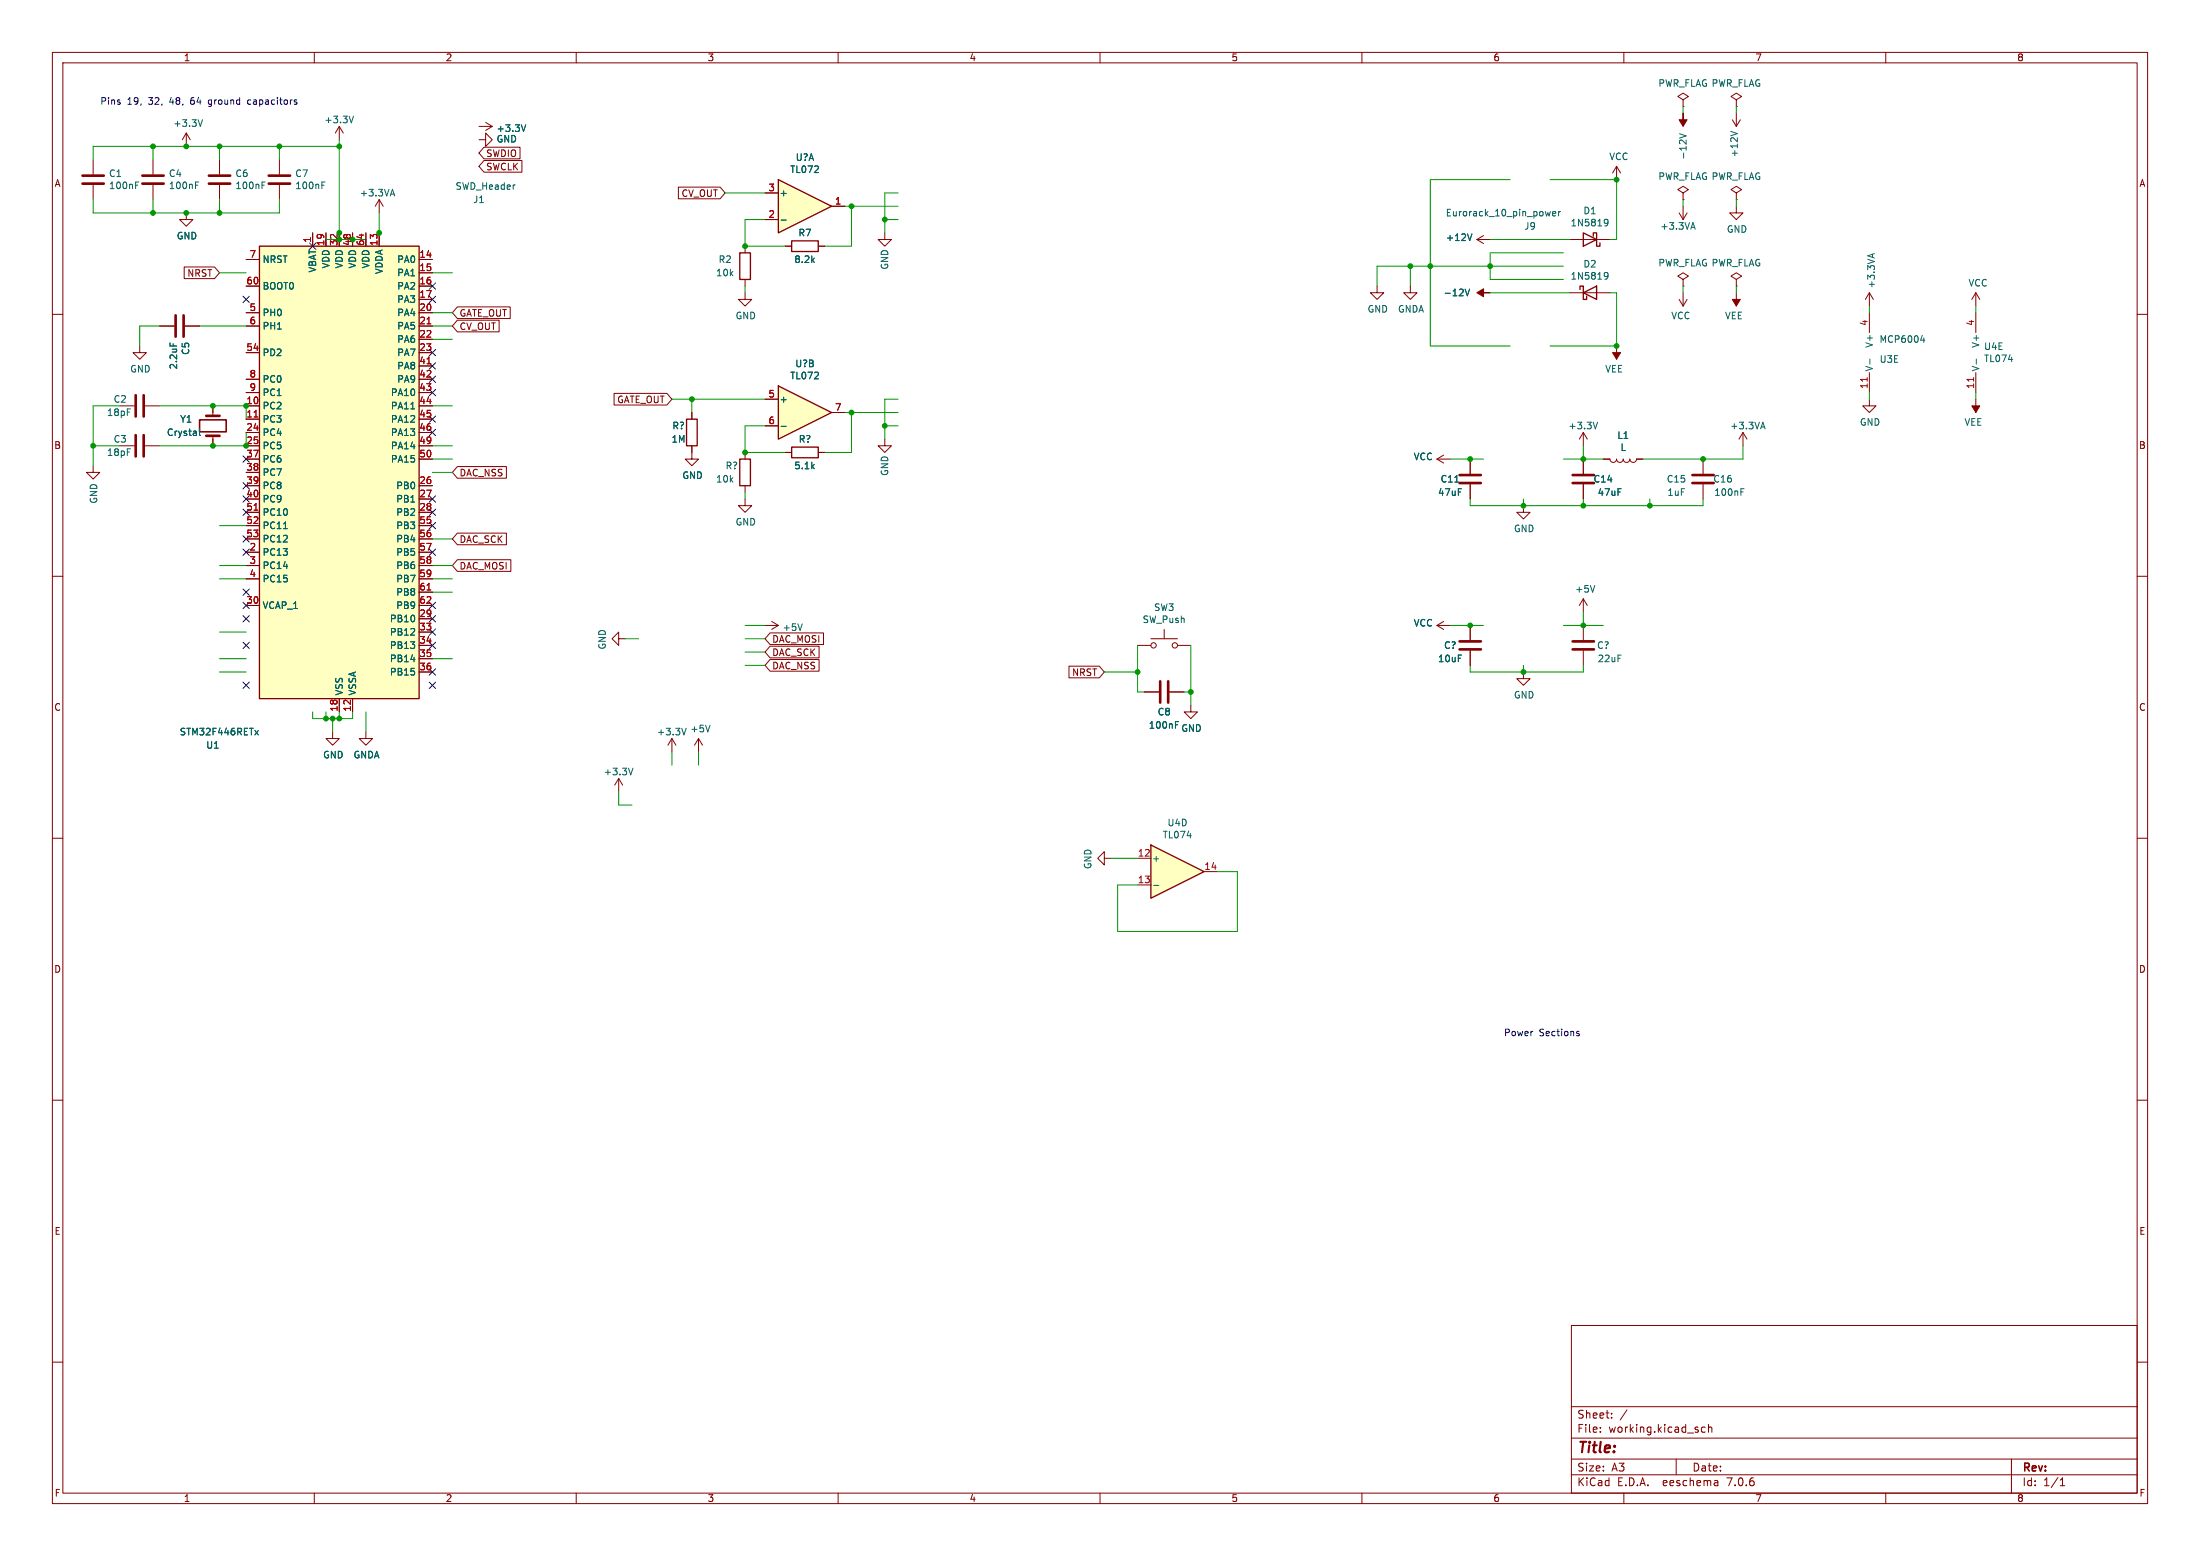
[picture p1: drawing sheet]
<svg xmlns="http://www.w3.org/2000/svg" width="420mm" height="297mm" viewBox="0 0 420 297" stroke-linecap="round" stroke-linejoin="round" font-family="sans-serif">
<g fill="none" stroke="#840000" stroke-width=".19">
<path d="M10 10h400v277h-400zM12 12h396v273h-396zM60 10v2M110 10v2M160 10v2M210 10v2M260 10v2M310 10v2M360 10v2M29.2 30.5v2.8M29.2 35.3v2.8M64.8 24.1l-.8 1.3"/>
<path d="M64.8 24.1v2.6M64.8 24.1l.7 1.3M72.4 38.1l-.8 1.3M72.4 38.1v2.5M72.4 38.1l.8 1.3M91.4 26.7h1.3v-1.3l1.3 1.3-1.3 1.2v-1.2M91.4 24.1h2.6M92.7 23.4l1.3 .7M94 24.1l-1.3 .8M10 60h2M35.6 40.6v1.3h1.2l-1.2 1.3-1.3-1.3h1.3M47 49.5h2.5"/>
<path d="M47 54.6h2.5M47 59.7h2.5M59.7 44.5v2.5M62.2 44.5v2.5M64.8 44.5v2.5M67.3 44.5v2.5M69.8 44.5v2.5M72.4 44.5v2.5M80 49.5h2.5M80 52.1h2.5M80 54.6h2.5M80 57.2h2.5"/>
<path d="M80 59.7h2.5M149.9 47h1.2M156.2 47h1.3M356.9 55.9v2.5M356.9 59.7v3.8M356.9 55.9l-.8 1.3M356.9 55.9l.7 1.3M408 60h2M22.9 77.5h2.8M27.7 77.5h2.8M40.6 77.5v1.9M47 77.5h2.5"/>
<path d="M47 62.2h2.5M47 67.3h2.5M47 72.4h2.5M47 74.9h2.5M80 77.5h2.5M80 62.2h2.5M80 64.8h2.5M80 67.3h2.5M80 69.9h2.5M80 72.4h2.5M80 74.9h2.5M132.1 78.7v1.3"/>
<path d="M308.6 66v2.6M356.9 76.2v1.3h1.2l-1.2 1.2-1.3-1.2h1.3M356.9 71.1v3.8M377.2 76.2v2.5M17.8 88.9v1.3h1.2l-1.2 1.2-1.3-1.2h1.3M22.9 85.1h2.8M27.7 85.1h2.8M40.6 83.2v1.9M47 80h2.5M47 82.6h2.5M47 85.1h2.5M47 92.7h2.5"/>
<path d="M47 95.3h2.5M47 97.8h2.5M47 87.6h2.5M47 90.2h2.5M80 80h2.5M80 82.6h2.5M80 85.1h2.5M80 92.7h2.5M80 95.3h2.5M80 97.8h2.5M80 87.6h2.5M132.1 85.1v1.3"/>
<path d="M142.2 86.4v1.2M142.2 92.7v1.3M149.9 86.4h1.2M156.2 86.4h1.3M302.3 82.6l-.8 1.2M302.3 82.6v2.5M302.3 82.6l.7 1.2M325.1 87.6v2.8M325.1 92.5v2.8M332.7 82.6l-.7 1.2M332.7 82.6v2.5M332.7 82.6l.8 1.2"/>
<path d="M10 110h2M47 105.4h2.5M47 108h2.5M47 115.6h2.5M47 110.5h2.5M47 100.3h2.5M47 102.9h2.5M80 105.4h2.5M80 118.1h2.5M80 108h2.5M80 115.6h2.5M80 110.5h2.5"/>
<path d="M80 100.3h2.5M80 102.9h2.5M80 113h2.5M146 119.4h2.6M147.3 118.6l1.3 .8M148.6 119.4l-1.3 .7M274.3 119.4h2.6M274.3 119.4l1.3 .7M275.6 118.6l-1.3 .8M280.7 119.4v2.8M408 110h2M64.8 133.4v2.5"/>
<path d="M67.3 133.4v2.5M80 120.7h2.5M80 123.2h2.5M80 125.7h2.5M80 128.3h2.5M227.3 134.6v1.3h1.3l-1.3 1.3-1.2-1.3h1.2M280.7 124.2v2.8M10 160h2M128.3 141l-.8 1.2M128.3 141v2.5M128.3 141l.7 1.2M133.3 141l-.7 1.2"/>
<path d="M133.3 141v2.5M133.3 141l.8 1.2M408 160h2M10 210h2M408 210h2M10 260h2M300 253h108v32h-108zM408 260h2M300 278.5h108M300 274.5h108M300 268.5h108M305.5 273.2v.2"/>
<path d="M305.5 272.5v.1M307.7 270.5v.2M307.7 269.8v.1M310.6 269.1l-1.3 1.9M320 278.5v3M325.5 272.5l-.4-.1-.3 .3 .1 .6h.6M326.2 272.5l.2-.1 .3 .1 .1 .9M326.2 271.9v1.5M384 278.5v6.5M60 285v2M110 285v2M160 285v2"/>
<path d="M210 285v2M260 285v2M300 281.5h108M310 285v2M327.9 282.7v.9M327.9 283.5l-.1 .1M327.9 282.9l-.1 .1M360 285v2M393.3 283.6h.9M393.3 282.5l.4-.4v1.5"/>
</g>
<g fill="none" stroke="#006464" stroke-width=".19">
<path d="M37.3 35.3h.4M37.3 34.7h.6M67.5 22.2l-.4 1.2M74.6 37h.6M74.9 36.1l.4 1.3M100.4 23.8l-.5 1.3M357.5 48.5v.6M357.8 48.4l-1.2 .4M78.4 78h.8M357 68.5v1M366.7 64.9h.8M367.3 64.5v.8"/>
<path d="M38.1 81.9v1l.2 .2M305 80.6l-.4 1.3M332.3 93.9h.5M332.3 93.3h.7M336.2 81.5h.6M336.5 80.6l.5 1.3M54.1 100.9h.8M153.2 119.1l-.5 1.2M48.7 139.4l.6 .9M49.3 139.4l-.6 .9M131 139l-.4 1.3M135.5 138.4l-.4 1.3"/>
</g>
<path d="M49.5 47h30.5v86.4h-30.5zM151.1 46h5.1v2h-5.1zM131.1 80h2v5.1h-2zM141.2 87.6h2.1v5.1h-2.1zM151.1 85.3h5.1v2.1h-5.1z" fill="none" stroke="#840000" stroke-width=".25"/>
<path d="M27.2 35.1h4M27.2 33.5h4M25.9 75.4v4.1M27.4 75.4v4.1M39.4 79.4h2.5M25.9 83.1v4M27.4 83.1v4M39.4 83.2h2.5M323.1 92.2h4.1M323.1 90.7h4.1M278.6 124h4.1M278.6 122.4h4.1" fill="none" stroke="#840000" stroke-width=".51"/>
<g fill="#840000" stroke="#840000" stroke-width=".19">
<path d="M307.8 67.3h1.6l-.8 1.3z"/>
<path d="M376.4 77.5h1.6l-.8 1.2z"/>
</g>
<path d="M49.5 47h30.5v86.4h-30.5z" fill="#ffffc2" stroke="#ffffc2" stroke-width=".19"/>
<path d="M48.5 79.6h.7M81.5 61.8h.7M81.5 69.4h.7M356.5 72.1v.7M48.5 97.4h.7M81.5 112.6h.7" fill="none" stroke="#a90000" stroke-width=".19"/>
<path d="M38.1 80.1h5.1v2.3h-5.1z" fill="none" stroke="#840000" stroke-width=".3"/>
<path d="M148.6 73.7l10.1 5-10.1 5.1z" fill="#ffffc2"/>
<path d="M148.6 73.7l10.1 5-10.1 5.1z" fill="none" stroke="#840000" stroke-width=".25"/>
<path d="M17.8 30.5v2.8M17.8 35.3v2.8M168.9 44.5v1.2h-1.3l1.3 1.3 1.3-1.3h-1.3M377.2 55.9l-.8 1.3M377.2 55.9v2.5M377.2 55.9l.8 1.3M146 76.2h2.6M158.7 78.7h2.6M146 81.3h2.6" fill="none" stroke="#840000" stroke-width=".19"/>
<path d="M25.9 35.3h.4M25.9 34.7h.6M149.1 81.4h1" fill="none" stroke="#006464" stroke-width=".19"/>
<path d="M15.7 35.1h4.1M15.7 33.5h4.1" fill="none" stroke="#840000" stroke-width=".51"/>
<path d="M219.7 161.3l10.2 5.1-10.2 5.1z" fill="#ffffc2"/>
<path d="M141.2 48.3h2.1v5h-2.1zM219.7 161.3l10.2 5.1-10.2 5.1z" fill="none" stroke="#840000" stroke-width=".25"/>
<g fill="none" stroke="#840000" stroke-width=".19">
<path d="M142.2 55.9v1.3h1.3l-1.3 1.2-1.2-1.2h1.2M142.2 47v1.3M142.2 53.3v1.3M26.7 66v1.3h1.2l-1.2 1.3-1.3-1.3h1.3M30.5 62.2h2.8M35.3 62.2h2.8M132.1 86.4v1.2h1.2l-1.2 1.3-1.3-1.3h1.3M142.2 95.3v1.2h1.3l-1.3 1.3-1.2-1.3h1.2M274.3 87.6l1.3 .8M274.3 87.6h2.6M275.6 86.9l-1.3 .7M290.8 96.5v1.3h1.3l-1.3 1.3-1.2-1.3h1.2"/>
<path d="M302.3 87.6v2.8M302.3 92.5v2.8M302.3 114.3l-.8 1.3M302.3 114.3v2.5M302.3 119.4v2.8M302.3 114.3l.7 1.3M63.5 139.7v1.3h1.3l-1.3 1.2-1.3-1.2h1.3M69.8 139.7v1.3h1.3l-1.3 1.2-1.2-1.2h1.2M302.3 124.2v2.8M210.8 163.8v-1.2l-1.3 1.2 1.3 1.3v-1.3h1.3M217.2 163.8h2.5M217.2 168.9h2.5"/>
<path d="M229.9 166.4h2.5"/>
</g>
<path d="M32.5 65.4v.6M304.5 111.8l-.5 1.2M220.2 169h1" fill="none" stroke="#006464" stroke-width=".19"/>
<path d="M33.5 60.2v4.1M35.1 60.2v4.1M300.2 92.2h4.1M300.2 90.7h4.1M300.2 124h4.1M300.2 122.4h4.1" fill="none" stroke="#840000" stroke-width=".51"/>
<path d="M148.6 34.3l10.1 5.1-10.1 5.1z" fill="#ffffc2"/>
<path d="M148.6 34.3l10.1 5.1-10.1 5.1zM301.6 55.2v-.6h.7v2.6h.6v-.7M302.3 55.9l2.5-1.3v2.6zM302.3 44.5l2.5 1.2-2.5 1.3zM304.2 45.1v-.6h.6v2.5h.6v-.6" fill="none" stroke="#840000" stroke-width=".25"/>
<g fill="none" stroke="#840000" stroke-width=".19">
<path d="M321.3 19.1l1-.7-1-.6-1 .6 1 .7v1.2M331.5 19.1l1-.7-1-.6-1 .6 1 .7v1.2M35.6 25.4l-.8 1.3M35.6 25.4v2.5M35.6 25.4l.7 1.3M41.9 30.5v2.8M41.9 35.3v2.8M53.3 30.5v2.8M53.3 35.3v2.8M92.4 28.1h6.9v2.2h-6.9l-1-1.1zM92.4 30.6h7.2v2.3h-7.2l-1-1.1zM129.5 35.7h8l.9 1.1-.9 1.1h-8z"/>
<path d="M146 36.8h2.6M158.7 39.4h2.6M308.6 31.8l-.8 1.2M308.6 31.8v2.5M308.6 31.8l.8 1.2M321.3 20.3h.1M321.3 36.8l1-.6-1-.6-1 .6 1 .6v1.3M321.3 38.1h.1M321.3 39.4v2.5M330.7 22.9l.8 1.2M331.5 20.3h.1M331.5 39.4v1.2h1.2l-1.2 1.3-1.3-1.3h1.3"/>
<path d="M331.5 36.8l1-.6-1-.6-1 .6 1 .6v1.3M331.5 38.1h.1M331.5 21.6v2.5M332.2 22.9l-.7 1.2M35.2 51h5.8l.9 1.1-.9 1.1h-5.8zM47 49.5h2.5M47 54.6h2.5M47 59.7h2.5M59.7 44.5v2.5M62.2 44.5v2.5M64.8 44.5v2.5M67.3 44.5v2.5"/>
<path d="M69.8 44.5v2.5M72.4 44.5v2.5M80 49.5h2.5M80 52.1h2.5M80 54.6h2.5M80 57.2h2.5M80 59.7h2.5M87.3 58.6h10.1v2.2h-10.1l-.9-1.1zM146 41.9h2.6M149.9 47h1.2M156.2 47h1.3M262.9 54.6v1.3h1.3l-1.3 1.3-1.3-1.3h1.3"/>
<path d="M269.2 54.6v1.3h1.3l-1.3 1.3-1.2-1.3h1.2M281.9 45.7h2.6M281.9 45.7l1.3 .8M283.2 45l-1.3 .7M299.7 55.9h7.6M299.7 45.7h7.6M320.5 57.2l.8 1.2M320.5 40.6l.8 1.3M321.3 53.3l1-.6-1-.6-1 .6 1 .6v1.3M321.3 54.6h.1M321.3 55.9v2.5M322.1 57.2l-.8 1.2"/>
<path d="M322.1 40.6l-.8 1.3M331.5 53.3l1-.6-1-.6-1 .6 1 .6v1.3M331.5 54.6h.1M331.5 55.9v2.5M377.2 59.7v3.8M30.5 62.2h2.8M35.3 62.2h2.8M40.6 77.5v1.2M47 62.2h2.5M47 77.5h2.5M47 67.3h2.5M47 72.4h2.5"/>
<path d="M47 74.9h2.5M80 62.2h2.5M80 77.5h2.5M80 64.8h2.5M80 67.3h2.5M80 69.9h2.5M80 72.4h2.5M80 74.9h2.5M87.3 61.1h8v2.2h-8l-.9-1.1zM117.2 75.1h10.1l1 1.1-1 1.1h-10.1zM132.1 78.7v1.3M146 76.2h2.6"/>
<path d="M158.7 78.7h2.6M377.2 71.1v3.8M40.6 83.8v1.3M47 87.6h2.5M47 80h2.5M47 82.6h2.5M47 85.1h2.5M47 92.7h2.5M47 95.3h2.5M47 97.8h2.5M47 90.2h2.5M80 87.6h2.5"/>
<path d="M80 80h2.5M80 82.6h2.5M80 85.1h2.5M80 92.7h2.5M80 95.3h2.5M80 97.8h2.5M87.3 89.1h9.4v2.2h-9.4l-.9-1.1zM132.1 85.1v1.3M146 81.3h2.6M149.9 86.4h1.2M156.2 86.4h1.3M168.9 83.8v1.3h-1.3l1.3 1.3 1.3-1.3h-1.3"/>
<path d="M280.7 87.6v2.8M280.7 92.5v2.8M302.3 87.6v2.8M302.3 92.5v2.8M306.1 87.6h1.2a.64 .64 0 0 0 .7 .7 .64 .64 0 0 0 .6-.7 .64 .64 0 0 0 .6 .7 .64 .64 0 0 0 .7-.7 .64 .64 0 0 0 .6 .7 .64 .64 0 0 0 .6-.7 .64 .64 0 0 0 .7 .7 .64 .64 0 0 0 .6-.7h1.3M47 105.4h2.5M47 108h2.5M47 115.6h2.5M47 110.5h2.5M47 100.3h2.5M47 102.9h2.5M80 105.4h2.5"/>
<path d="M80 118.1h2.5M80 108h2.5M80 115.6h2.5M80 110.5h2.5M80 100.3h2.5M80 102.9h2.5M80 113h2.5M87.3 106.8h10.2v2.3h-10.2l-.9-1.1zM87.3 101.8h9.4v2.2h-9.4l-.9-1.1zM280.7 119.4v2.8M64.8 133.4v2.5M67.3 133.4v2.5"/>
<path d="M80 123.2h2.5M80 120.7h2.5M80 125.7h2.5M80 128.3h2.5M118.1 121.9v-1.2l-1.3 1.2 1.3 1.3v-1.3h1.3M147 120.8h10.2v2.2h-10.2l-1-1.1zM147 123.3h9.4v2.3h-9.4l-1-1.1zM147 125.9h9.4v2.2h-9.4l-1-1.1zM204.1 127.2h5.8l.9 1.1-.9 1.1h-5.8zM217.2 123.2h2.5M218.4 132.1h2.8M219.7 121.9h5.1"/>
<path d="M222.2 120.1v1.8M223.3 132.1h2.8M224.8 123.2h2.5M280.7 124.2v2.8M290.8 128.3v1.2h1.3l-1.3 1.3-1.2-1.3h1.2M118.1 148.6l-.8 1.3M118.1 148.6v2.5M118.1 148.6l.8 1.3"/>
<circle cx="220.2" cy="123.2" r=".51"/>
<circle cx="224.3" cy="123.2" r=".51"/>
</g>
<g fill="none" stroke="#006464" stroke-width=".19">
<path d="M38.7 22.9l-.5 1.2M50 35.3h.4M50 34.7h.6M61.5 35.3h.4M61.5 34.7h.6M100.4 23.8l-.5 1.3M320.6 25.5l1.3 .4-1.3 .5M330.4 25.1l1.3 .4M149.1 42h1M279.7 55.2l.4 1.3 .4-1.3M281 44.6l-.4 1.3M296 40.4l-.3 .8-.2-.6"/>
<path d="M296.4 40.8l.6-.1-.1-.3h-.3l-.2 .2 .1 .6h.4M297.5 40.4v.8M297.9 40.4l-.4 .2M306.4 52.1l.3-.1 .3 .3-.1 .7-.2 .2-.3 .1M306.4 41.9h.3l.3 .2-.1 .7-.2 .3h-.3M307 52.6l-.3 .2-.3-.1M307 42.4l-.3 .2h-.3M322.9 43.4h.6M323.2 42.5l.4 1.3M32.5 65.4v.6M78.4 78h.8M377.3 68.5v1"/>
<path d="M38.1 81.9v1l.2 .2M149.1 81.4h1M277.7 92h.8M54.1 100.9h.8M48.7 139.4l.6 .9M49.3 139.4l-.6 .9M224.4 138.3h.4M224.4 137.7h.6M120.8 146.6l-.4 1.3"/>
</g>
<path d="M39.9 35.1h4M39.9 33.5h4M51.3 35.1h4.1M51.3 33.5h4.1M278.6 92.2h4.1M278.6 90.7h4.1M221.5 130v4.1M223 130v4.1" fill="none" stroke="#840000" stroke-width=".51"/>
<path d="M48.5 79.6h.7M81.5 61.8h.7M81.5 69.4h.7M376.8 72.1v.7M48.5 97.4h.7M81.5 112.6h.7" fill="none" stroke="#a90000" stroke-width=".19"/>
<g fill="#840000" stroke="#840000" stroke-width=".19">
<path d="M330.7 57.2h1.5l-.7 1.2z"/>
<path d="M281.9 55.9l1.3-.8v.8h1.3h-1.3v.7z"/>
<path d="M321.3 21.6v1.3h.8l-.8 1.2-.8-1.2h.8z"/>
</g>
<path d="M40 19.1l-.2 .2v.4l.2 .2M47.8 19.1h-.3l-.2 .2v.5l.5 .1M39.8 20.3h.2M301.2 197.3h.3v.2l-.2 .2h-.2M301.2 196.9h.3" fill="none" stroke="#0000c2" stroke-width=".19"/>
<g fill="none" stroke="#009600" stroke-width=".19">
<path d="M17.8 38.1v2.5h35.5v-2.5M29.2 27.9v2.6M29.2 38.1v2.5M41.9 27.9v2.6M41.9 38.1v2.5M53.3 27.9v2.6M64.8 26.7v19M64.8 27.9h-47v2.6M138.4 36.8h7.6M161.3 39.4h10.1M162.6 39.4v7.6h-5.1M171.4 36.8h-2.5v7.7"/>
<path d="M288.3 34.3h-15.3v31.7h15.3M295.9 34.3h12.7v11.4h-1.3M321.3 20.3v1.3M321.3 38.1v1.3M331.5 20.3v1.3M331.5 38.1v1.3M41.9 52.1h5.1M62.2 45.7h7.6M72.4 40.6v6.4M82.5 52.1h3.9M82.5 59.7h3.9M142.2 54.6v1.3"/>
<path d="M146 41.9h-3.8v5.1h7.7M168.9 41.9h2.5M269.2 50.8v3.8M284.5 45.7h15.2M284.5 55.9h15.2M298.4 48.3h-13.9v5h13.9M298.4 50.8h-35.5v3.8M307.3 55.9h1.3v10.1h-12.7M321.3 54.6v1.3M331.5 54.6v1.3M356.9 58.4v1.3M377.2 58.4v1.3"/>
<path d="M22.9 77.5h-5.1v11.4M30.5 62.2h-3.8v3.8M30.5 77.5h16.5v2.5M38.1 62.2h8.9M82.5 62.2h3.9M82.5 77.5h3.9M82.5 64.8h3.9M128.3 76.2h17.7M132.1 76.2v2.5M161.3 78.7h10.1M162.6 78.7v7.7h-5.1M171.4 76.2h-2.5v7.6"/>
<path d="M356.9 74.9v1.3M377.2 74.9v1.3M17.8 85.1h5.1M47 82.6v2.5h-16.5M82.5 85.1h3.9M82.5 90.2h3.9M82.5 87.6h3.9M142.2 94v1.3M146 81.3h-3.8v5.1h7.7M168.9 81.3h2.5M276.9 87.6h6.3M280.7 95.3v1.2h44.4v-1.2"/>
<path d="M290.8 95.3v1.2M298.4 87.6h7.7M302.3 85.1v2.5M302.3 95.3v1.2M315 95.3v1.2M332.7 85.1v2.5h-19M41.9 108h5.1M41.9 110.5h5.1M41.9 100.3h5.1M82.5 108h3.9M82.5 110.5h3.9M82.5 113h3.9"/>
<path d="M82.5 102.9h3.9M142.2 119.4h3.8M276.9 119.4h6.3M298.4 119.4h7.7M302.3 116.8v2.6M41.9 128.3h5.1M41.9 120.7h5.1M41.9 125.7h5.1M59.7 135.9v1.3h7.6v-1.3M62.2 135.9v1.3M63.5 137.2v2.5M64.8 135.9v1.3"/>
<path d="M69.8 135.9v3.8M82.5 125.7h3.9M119.4 121.9h2.5M142.2 121.9h3.8M142.2 124.5h3.8M142.2 127h3.8M210.8 128.3h6.4M217.2 123.2v8.9h1.2M226.1 132.1h1.2M227.3 123.2v11.4M280.7 127v1.3h21.6v-1.3M290.8 127v1.3"/>
<path d="M118.1 151.1v2.6h2.5M128.3 143.5v2.6M133.3 143.5v2.6M212.1 163.8h5.1M232.4 166.4h3.8v11.4h-22.8v-8.9h3.8"/>
</g>
<g fill="none" stroke="#000084" stroke-width=".19">
<path d="M46.4 56.5l1.2 1.3M47.6 56.5l-1.2 1.3M59.1 46.4l1.2 1.2M60.3 46.4l-1.2 1.2M81.9 56.5l1.3 1.3M81.9 54l1.3 1.2M83.2 56.5l-1.3 1.3M83.2 54l-1.3 1.2M81.9 66.7l1.3 1.2M81.9 69.2l1.3 1.3M81.9 74.3l1.3 1.2M81.9 79.4l1.3 1.2"/>
<path d="M81.9 71.8l1.3 1.2M83.2 69.2l-1.3 1.3M83.2 66.7l-1.3 1.2M83.2 74.3l-1.3 1.2M83.2 79.4l-1.3 1.2M83.2 71.8l-1.3 1.2M46.4 94.6l1.2 1.3M46.4 92.1l1.2 1.2M46.4 97.2l1.2 1.2M46.4 87l1.2 1.2M47.6 94.6l-1.2 1.3M47.6 92.1l-1.2 1.2"/>
<path d="M47.6 97.2l-1.2 1.2M47.6 87l-1.2 1.2M81.9 99.7l1.3 1.2M81.9 97.2l1.3 1.2M81.9 94.6l1.3 1.3M81.9 81.9l1.3 1.3M83.2 99.7l-1.3 1.2M83.2 94.6l-1.3 1.3M83.2 97.2l-1.3 1.2M83.2 81.9l-1.3 1.3M46.4 104.8l1.2 1.2M46.4 102.3l1.2 1.2"/>
<path d="M46.4 117.5l1.2 1.2M46.4 115l1.2 1.2M46.4 112.4l1.2 1.2M47.6 104.8l-1.2 1.2M47.6 102.3l-1.2 1.2M47.6 117.5l-1.2 1.2M47.6 115l-1.2 1.2M47.6 112.4l-1.2 1.2M81.9 115l1.3 1.2M81.9 104.8l1.3 1.2M81.9 117.5l1.3 1.2M83.2 115l-1.3 1.2"/>
<path d="M83.2 104.8l-1.3 1.2M83.2 117.5l-1.3 1.2M46.4 122.6l1.2 1.2M46.4 130.2l1.2 1.2M47.6 122.6l-1.2 1.2M47.6 130.2l-1.2 1.2M81.9 122.6l1.3 1.2M81.9 120l1.3 1.3M81.9 130.2l1.3 1.2M81.9 127.7l1.3 1.2M83.2 122.6l-1.3 1.2M83.2 120l-1.3 1.3"/>
<path d="M83.2 130.2l-1.3 1.2M83.2 127.7l-1.3 1.2"/>
</g>
<g fill="#009600" stroke="#009600" stroke-width=".19">
<circle cx="72.4" cy="44.5" r=".46"/>
<circle cx="53.3" cy="27.9" r=".46"/>
<circle cx="64.8" cy="27.9" r=".46"/>
<circle cx="67.3" cy="45.7" r=".46"/>
<circle cx="64.8" cy="44.5" r=".46"/>
<circle cx="64.8" cy="45.7" r=".46"/>
<circle cx="47" cy="77.5" r=".46"/>
<circle cx="47" cy="85.1" r=".46"/>
<circle cx="40.6" cy="85.1" r=".46"/>
<circle cx="17.8" cy="85.1" r=".46"/>
<circle cx="62.2" cy="137.2" r=".46"/>
<circle cx="63.5" cy="137.2" r=".46"/>
<circle cx="64.8" cy="137.2" r=".46"/>
<circle cx="35.6" cy="40.6" r=".46"/>
<circle cx="35.6" cy="27.9" r=".46"/>
<circle cx="41.9" cy="27.9" r=".46"/>
<circle cx="29.2" cy="40.6" r=".46"/>
<circle cx="40.6" cy="77.5" r=".46"/>
<circle cx="29.2" cy="27.9" r=".46"/>
<circle cx="41.9" cy="40.6" r=".46"/>
<circle cx="168.9" cy="41.9" r=".46"/>
<circle cx="142.2" cy="47" r=".46"/>
<circle cx="162.6" cy="39.4" r=".46"/>
<circle cx="132.1" cy="76.2" r=".46"/>
<circle cx="168.9" cy="81.3" r=".46"/>
<circle cx="162.6" cy="78.7" r=".46"/>
<circle cx="142.2" cy="86.4" r=".46"/>
<circle cx="290.8" cy="128.3" r=".46"/>
<circle cx="280.7" cy="119.4" r=".46"/>
<circle cx="290.8" cy="96.5" r=".46"/>
<circle cx="302.3" cy="119.4" r=".46"/>
<circle cx="280.7" cy="87.6" r=".46"/>
<circle cx="273" cy="50.8" r=".46"/>
<circle cx="284.5" cy="50.8" r=".46"/>
<circle cx="227.3" cy="132.1" r=".46"/>
<circle cx="269.2" cy="50.8" r=".46"/>
<circle cx="217.2" cy="128.3" r=".46"/>
<circle cx="308.6" cy="66" r=".46"/>
<circle cx="308.6" cy="34.3" r=".46"/>
<circle cx="302.3" cy="87.6" r=".46"/>
<circle cx="315" cy="96.5" r=".46"/>
<circle cx="302.3" cy="96.5" r=".46"/>
<circle cx="325.1" cy="87.6" r=".46"/>
</g>
<text font-size="2.8" fill="#840000" x="301" y="277.9">Title:</text>
<g font-size="2.1" fill="#840000">
<text x="301" y="273.7">File:</text>
<text x="301" y="271">Sheet:</text>
<text x="307.1" y="273.7">working.kicad_sch</text>
<text x="301" y="281.1">Size:</text>
<text x="307.6" y="281.1">A3</text>
<text x="323" y="281.1">Date:</text>
<text x="386" y="281.3">Rev:</text>
<text x="301" y="283.9">KiCad</text>
<text x="308.7" y="283.9">E.D.A.</text>
<text x="317.6" y="283.9">eeschema</text>
<text x="330" y="283.9">7.0.6</text>
<text x="386" y="283.9">Id:</text>
<text x="390.1" y="283.9">1/1</text>
</g>
<g font-size="1.8" fill="#840000">
<text x="35" y="11.9">1</text>
<text x="85" y="11.9">2</text>
<text x="135" y="11.9">3</text>
<text x="185" y="11.9">4</text>
<text x="235" y="11.9">5</text>
<text x="285" y="11.9">6</text>
<text x="335" y="11.9">7</text>
<text x="385" y="11.9">8</text>
<text x="10.3" y="35.9">A</text>
<text x="92.7" y="30.2">SWDIO</text>
<text x="92.7" y="32.7">SWCLK</text>
<text x="408.3" y="35.9">A</text>
<text x="130" y="37.8">CV_OUT</text>
<text x="35.7" y="53">NRST</text>
<text x="87.6" y="63.2">CV_OUT</text>
<text x="87.6" y="60.6">GATE_OUT</text>
<text x="117.7" y="77.2">GATE_OUT</text>
<text x="10.3" y="85.9">B</text>
<text x="408.2" y="85.9">B</text>
<text x="87.6" y="91.1">DAC_NSS</text>
<text x="87.6" y="103.8">DAC_SCK</text>
<text x="87.6" y="108.9">DAC_MOSI</text>
<text x="147.3" y="122.9">DAC_MOSI</text>
<text x="147.3" y="125.4">DAC_SCK</text>
<text x="147.3" y="128">DAC_NSS</text>
<text x="204.6" y="129.2">NRST</text>
<text x="10.3" y="135.9">C</text>
<text x="408.2" y="135.9">C</text>
<text x="10.3" y="185.9">D</text>
<text x="408.2" y="185.9">D</text>
<text x="10.3" y="235.9">E</text>
<text x="408.3" y="235.9">E</text>
<text x="10.3" y="285.9">F</text>
<text x="35" y="286.9">1</text>
<text x="85" y="286.9">2</text>
<text x="135" y="286.9">3</text>
<text x="185" y="286.9">4</text>
<text x="235" y="286.9">5</text>
<text x="285" y="286.9">6</text>
<text x="335" y="286.9">7</text>
<text x="385" y="286.9">8</text>
<text x="408.3" y="285.9">F</text>
</g>
<g font-size="1.8" fill="#006464">
<text x="316.5" y="16.8">PWR_FLAG PWR_FLAG</text>
<text x="61.8" y="23.7">+3.3V</text>
<text x="33" y="24.4">+3.3V</text>
<text x="94.7" y="27.4">GND</text>
<text x="94.7" y="25.4">+3.3V</text>
<text x="20.7" y="34">C1</text>
<text x="32.1" y="34">C4</text>
<text x="44.8" y="34">C6</text>
<text x="56.3" y="34">C7</text>
<text x="150.8" y="33.2">TL072</text>
<text x="151.8" y="30.9">U?A</text>
<text x="307.1" y="30.8">VCC</text>
<text x="316.5" y="34.5">PWR_FLAG PWR_FLAG</text>
<text x="322.2" y="30.6" transform="rotate(-90 322.2 30.6)">-12V</text>
<text x="332" y="30.1" transform="rotate(-90 332 30.1)">+12V</text>
<text x="20.7" y="36.3">100nF</text>
<text x="32.1" y="36.3">100nF</text>
<text x="44.8" y="36.3">100nF</text>
<text x="56.3" y="36.3">100nF</text>
<text x="68.6" y="37.7">+3.3VA</text>
<text x="86.9" y="36.4">SWD_Header</text>
<text x="90.2" y="39">J1</text>
<text x="148.7" y="37.7">+</text>
<text x="275.9" y="41.5">Eurorack_10_pin_power</text>
<text x="302.2" y="41.1">D1</text>
<text x="33.7" y="45.9">GND</text>
<text x="152.3" y="45.3">R7</text>
<text x="275.9" y="46.2">+12V</text>
<text x="290.9" y="44">J9</text>
<text x="299.7" y="43.4">1N5819</text>
<text x="316.9" y="44">+3.3VA</text>
<text x="329.6" y="44.6">GND</text>
<text x="50" y="50.4">NRST</text>
<text x="60.6" y="52.1" transform="rotate(-90 60.6 52.1)">VBAT</text>
<text x="63.1" y="51.3" transform="rotate(-90 63.1 51.3)">VDD</text>
<text x="65.6" y="51.3" transform="rotate(-90 65.6 51.3)">VDD</text>
<text x="68.2" y="51.3" transform="rotate(-90 68.2 51.3)">VDD</text>
<text x="70.7" y="51.3" transform="rotate(-90 70.7 51.3)">VDD</text>
<text x="73.3" y="52.4" transform="rotate(-90 73.3 52.4)">VDDA</text>
<text x="75.7" y="50.4">PA0</text>
<text x="75.7" y="52.9">PA1</text>
<text x="136.6" y="52.9">10k</text>
<text x="137.1" y="50.4">R2</text>
<text x="151.5" y="50.4">8.2k</text>
<text x="169.8" y="51.6" transform="rotate(-90 169.8 51.6)">GND</text>
<text x="299.7" y="53.6">1N5819</text>
<text x="302.2" y="51.3">D2</text>
<text x="316.5" y="51.1">PWR_FLAG PWR_FLAG</text>
<text x="50" y="55.5">BOOT0</text>
<text x="75.7" y="55.5">PA2</text>
<text x="75.7" y="58">PA3</text>
<text x="261" y="59.9">GND</text>
<text x="266.8" y="59.9">GNDA</text>
<text x="275.5" y="56.7">-12V</text>
<text x="358.1" y="55.2" transform="rotate(-90 358.1 55.2)">+3.3VA</text>
<text x="375.7" y="54.9">VCC</text>
<text x="50" y="60.6">PH0</text>
<text x="50" y="63.1">PH1</text>
<text x="75.7" y="60.6">PA4</text>
<text x="75.7" y="63.1">PA5</text>
<text x="75.7" y="65.6">PA6</text>
<text x="140.3" y="61.1">GND</text>
<text x="319" y="61.1">VCC</text>
<text x="329.2" y="61.1">VEE</text>
<text x="358.7" y="65.6">MCP6004</text>
<text x="24.8" y="71.3">GND</text>
<text x="34" y="70.6" transform="rotate(-90 34 70.6)">2.2uF</text>
<text x="36.3" y="67.8" transform="rotate(-90 36.3 67.8)">C5</text>
<text x="50" y="68.2">PD2</text>
<text x="75.7" y="68.2">PA7</text>
<text x="75.7" y="70.7">PA8</text>
<text x="151.7" y="70.3">U?B</text>
<text x="306.4" y="71.3">VEE</text>
<text x="357.7" y="71" transform="rotate(-90 357.7 71)">V-</text>
<text x="357.7" y="66.5" transform="rotate(-90 357.7 66.5)">V+</text>
<text x="358.7" y="69.4">U3E</text>
<text x="378.1" y="71" transform="rotate(-90 378.1 71)">V-</text>
<text x="378.1" y="66.5" transform="rotate(-90 378.1 66.5)">V+</text>
<text x="378.7" y="67">U4E</text>
<text x="378.7" y="69.3">TL074</text>
<text x="21.6" y="77.1">C2</text>
<text x="50" y="73.3">PC0</text>
<text x="50" y="75.8">PC1</text>
<text x="74.5" y="75.8">PA10</text>
<text x="75.7" y="73.3">PA9</text>
<text x="148.7" y="77.1">+</text>
<text x="150.8" y="72.6">TL072</text>
<text x="20.3" y="79.6">18pF</text>
<text x="31.8" y="83.4">Crystal</text>
<text x="34.3" y="80.9">Y1</text>
<text x="50" y="78.3">PC2</text>
<text x="50" y="80.9">PC3</text>
<text x="50" y="83.4">PC4</text>
<text x="74.5" y="78.3">PA11</text>
<text x="74.5" y="80.9">PA12</text>
<text x="74.5" y="83.4">PA13</text>
<text x="128.3" y="82.1">R?</text>
<text x="299.3" y="82.1">+3.3V</text>
<text x="308.7" y="84">L1</text>
<text x="330.2" y="82.1">+3.3VA</text>
<text x="355" y="81.5">GND</text>
<text x="374.9" y="81.5">VEE</text>
<text x="20.3" y="87.2">18pF</text>
<text x="21.6" y="84.7">C3</text>
<text x="50" y="86">PC5</text>
<text x="50" y="88.5">PC6</text>
<text x="74.5" y="86">PA14</text>
<text x="74.5" y="88.5">PA15</text>
<text x="128.1" y="84.7">1M</text>
<text x="138.4" y="89.8">R?</text>
<text x="151.5" y="89.8">5.1k</text>
<text x="152.4" y="84.7">R?</text>
<text x="269.8" y="88">VCC</text>
<text x="309.3" y="86.3">L</text>
<text x="50" y="91">PC7</text>
<text x="50" y="93.6">PC8</text>
<text x="75.5" y="93.6">PB0</text>
<text x="130.2" y="91.6">GND</text>
<text x="136.6" y="92.3">10k</text>
<text x="169.8" y="90.9" transform="rotate(-90 169.8 90.9)">GND</text>
<text x="274.4" y="94.8">47uF</text>
<text x="274.9" y="92.3">C11</text>
<text x="304.1" y="92.3">C14</text>
<text x="304.9" y="94.8">47uF</text>
<text x="318.1" y="92.3">C15</text>
<text x="318.2" y="94.8">1uF</text>
<text x="327" y="92.3">C16</text>
<text x="327.2" y="94.8">100nF</text>
<text x="18.8" y="96.2" transform="rotate(-90 18.8 96.2)">GND</text>
<text x="50" y="96.1">PC9</text>
<text x="50" y="98.7">PC10</text>
<text x="50" y="101.2">PC11</text>
<text x="75.5" y="96.1">PB1</text>
<text x="75.5" y="98.7">PB2</text>
<text x="75.5" y="101.2">PB3</text>
<text x="140.3" y="100.5">GND</text>
<text x="288.9" y="101.8">GND</text>
<text x="50" y="106.3">PC13</text>
<text x="50" y="103.7">PC12</text>
<text x="75.5" y="103.7">PB4</text>
<text x="75.5" y="106.3">PB5</text>
<text x="50" y="108.8">PC14</text>
<text x="50" y="111.4">PC15</text>
<text x="75.5" y="108.8">PB6</text>
<text x="75.5" y="111.4">PB7</text>
<text x="75.5" y="113.9">PB8</text>
<text x="300.6" y="113.3">+5V</text>
<text x="50" y="116.4">VCAP_1</text>
<text x="74.3" y="119">PB10</text>
<text x="75.5" y="116.4">PB9</text>
<text x="218" y="119.1">SW_Push</text>
<text x="220.2" y="116.8">SW3</text>
<text x="269.8" y="119.8">VCC</text>
<text x="74.3" y="121.5">PB12</text>
<text x="74.3" y="124.1">PB13</text>
<text x="115.8" y="124.1" transform="rotate(-90 115.8 124.1)">GND</text>
<text x="149.3" y="120.6">+5V</text>
<text x="275.6" y="124.1">C?</text>
<text x="304.8" y="124.1">C?</text>
<text x="74.3" y="126.6">PB14</text>
<text x="74.3" y="129.1">PB15</text>
<text x="274.4" y="126.6">10uF</text>
<text x="304.9" y="126.6">22uF</text>
<text x="65.6" y="132.8" transform="rotate(-90 65.6 132.8)">VSS</text>
<text x="68.2" y="132.8" transform="rotate(-90 68.2 132.8)">VSSA</text>
<text x="220.9" y="136.8">C8</text>
<text x="288.9" y="133.5">GND</text>
<text x="34.2" y="140.6">STM32F446RETx</text>
<text x="39.3" y="143.1">U1</text>
<text x="125.3" y="140.6">+3.3V</text>
<text x="131.7" y="140">+5V</text>
<text x="219.2" y="139.3">100nF</text>
<text x="225.4" y="139.9">GND</text>
<text x="61.6" y="145">GND</text>
<text x="67.4" y="145">GNDA</text>
<text x="115.2" y="148.2">+3.3V</text>
<text x="221.9" y="160.2">TL074</text>
<text x="222.8" y="157.9">U4D</text>
<text x="208.6" y="166" transform="rotate(-90 208.6 166)">GND</text>
<text x="219.8" y="164.7">+</text>
</g>
<g font-size="1.8" fill="#0000c2">
<text x="19" y="20.1">Pins</text>
<text x="24.3" y="20.1">19,</text>
<text x="28.5" y="20.1">32,</text>
<text x="32.7" y="20.1">48,</text>
<text x="36.9" y="20.1">64</text>
<text x="40.4" y="20.1">ground</text>
<text x="48.1" y="20.1">capacitors</text>
<text x="287" y="197.9">Power</text>
<text x="293.8" y="197.9">Sections</text>
</g>
<g font-size="1.8" fill="#a90000">
<text x="146.6" y="41.7">2</text>
<text x="146.6" y="36.6">3</text>
<text x="159.3" y="39.1">1</text>
<text x="59.4" y="46.4" transform="rotate(-90 59.4 46.4)">1</text>
<text x="62" y="47" transform="rotate(-90 62 47)">19</text>
<text x="64.5" y="47" transform="rotate(-90 64.5 47)">32</text>
<text x="67.1" y="47" transform="rotate(-90 67.1 47)">48</text>
<text x="69.6" y="47" transform="rotate(-90 69.6 47)">64</text>
<text x="72.1" y="47" transform="rotate(-90 72.1 47)">13</text>
<text x="47.6" y="49.3">7</text>
<text x="80" y="49.3">14</text>
<text x="80" y="51.8">15</text>
<text x="46.9" y="54.4">60</text>
<text x="47.6" y="59.4">5</text>
<text x="80" y="54.4">16</text>
<text x="80" y="56.9">17</text>
<text x="80" y="59.4">20</text>
<text x="47.6" y="62">6</text>
<text x="80" y="62">21</text>
<text x="80" y="64.5">22</text>
<text x="356.6" y="62.3" transform="rotate(-90 356.6 62.3)">4</text>
<text x="376.9" y="62.3" transform="rotate(-90 376.9 62.3)">4</text>
<text x="46.9" y="67.1">54</text>
<text x="80" y="67.1">23</text>
<text x="80" y="69.6">41</text>
<text x="46.9" y="77.2">10</text>
<text x="47.6" y="72.1">8</text>
<text x="47.6" y="74.7">9</text>
<text x="80" y="72.1">42</text>
<text x="80" y="74.7">43</text>
<text x="80" y="77.2">44</text>
<text x="146.6" y="75.9">5</text>
<text x="356.6" y="74.3" transform="rotate(-90 356.6 74.3)">11</text>
<text x="376.9" y="74.3" transform="rotate(-90 376.9 74.3)">11</text>
<text x="46.9" y="79.8">11</text>
<text x="46.9" y="82.3">24</text>
<text x="80" y="79.8">45</text>
<text x="80" y="82.3">46</text>
<text x="146.6" y="81">6</text>
<text x="159.3" y="78.5">7</text>
<text x="46.9" y="84.8">25</text>
<text x="46.9" y="87.4">37</text>
<text x="46.9" y="89.9">38</text>
<text x="80" y="84.8">49</text>
<text x="80" y="87.4">50</text>
<text x="46.9" y="92.5">39</text>
<text x="46.9" y="95">40</text>
<text x="80" y="92.5">26</text>
<text x="80" y="95">27</text>
<text x="46.9" y="97.5">51</text>
<text x="46.9" y="100.1">52</text>
<text x="80" y="97.5">28</text>
<text x="80" y="100.1">55</text>
<text x="46.9" y="102.6">53</text>
<text x="47.6" y="105.2">2</text>
<text x="47.6" y="107.7">3</text>
<text x="80" y="102.6">56</text>
<text x="80" y="105.2">57</text>
<text x="80" y="107.7">58</text>
<text x="47.6" y="110.2">4</text>
<text x="80" y="110.2">59</text>
<text x="80" y="112.8">61</text>
<text x="46.9" y="115.3">30</text>
<text x="80" y="117.9">29</text>
<text x="80" y="115.3">62</text>
<text x="80" y="120.4">33</text>
<text x="80" y="122.9">34</text>
<text x="80" y="125.5">35</text>
<text x="80" y="128">36</text>
<text x="64.5" y="135.9" transform="rotate(-90 64.5 135.9)">18</text>
<text x="67.1" y="135.9" transform="rotate(-90 67.1 135.9)">12</text>
<text x="217.1" y="163.6">12</text>
<text x="229.8" y="166.1">14</text>
<text x="217.1" y="168.7">13</text>
</g>
</svg>
